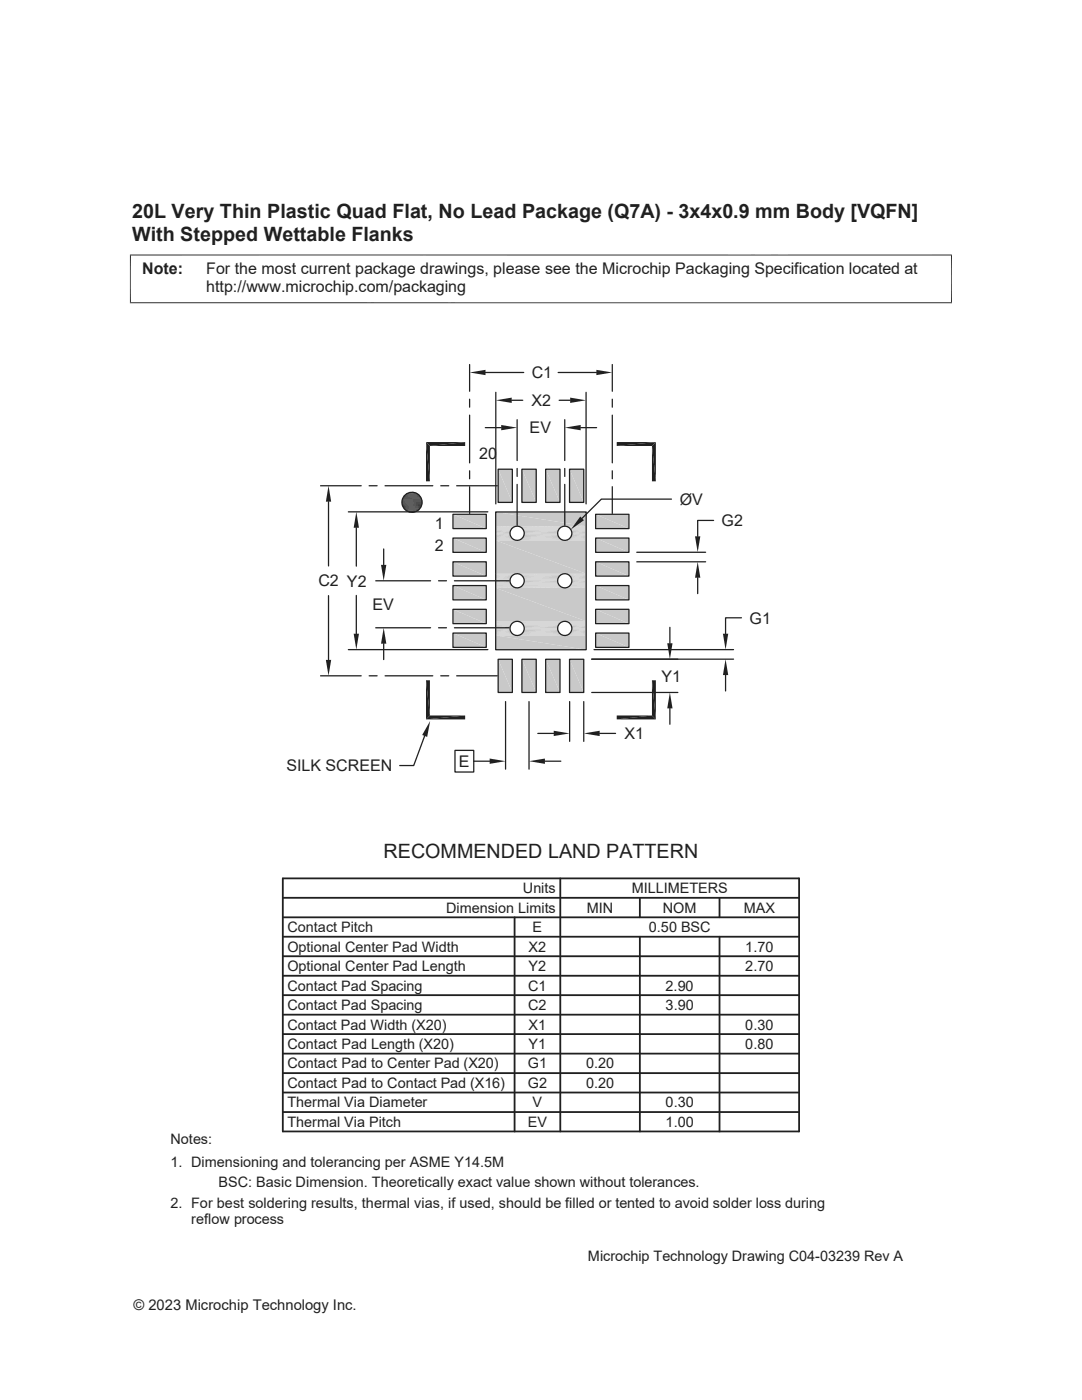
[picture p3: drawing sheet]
<svg xmlns="http://www.w3.org/2000/svg" width="216mm" height="279mm" viewBox="0 0 216 279" stroke-linecap="round" stroke-linejoin="round" font-family="sans-serif">
<g fill="#c8c9cb">
<path d="M98.9 102.2l18.1 2.8h-18.1z"/>
<path d="M98.9 102.2h18.1v2.8z"/>
</g>
<g fill="none" stroke="#c8c9cb" stroke-width=".2">
<path d="M98.9 105.1h4.2M98.9 105.1h3.9M98.9 105.2h3.7M98.9 105.4h3.4M98.9 107.5h3.4M98.9 107.6h3.7M98.9 107.8h3.9M98.9 107.8h4.2M103.3 107.8h9.3M103.3 105.1h9.3M103.6 105.1h8.7M103.6 107.8h8.7"/>
<path d="M103.8 105.2h8.3M103.8 107.6h8.3M104.1 105.4h7.7M104.1 107.5h7.7M112.8 105.1h4.2M112.8 107.8h4.2M113.1 105.1h3.9M113.1 107.8h3.9M113.3 105.2h3.7M113.3 107.6h3.7M113.5 105.4h3.5M113.5 107.5h3.5"/>
</g>
<path d="M98.9 105.6h3.3M98.9 107.3h3.3M104.2 107.3h7.4M104.2 105.6h7.4M113.7 107.3h3.3M113.7 105.6h3.3" fill="none" stroke="#c8c9cb" stroke-width=".21"/>
<path d="M98.9 105.8h3.1M98.9 107.1h3.1M104.4 105.8h7.1M104.4 107.1h7.1M113.9 105.8h3.1M113.9 107.1h3.1" fill="none" stroke="#c8c9cb" stroke-width=".23"/>
<path d="M98.9 106h3M98.9 106.3h2.9M98.9 106.8h3M104.5 106.8h6.9M104.5 106h6.9M104.6 106.3h6.7M114 106.8h3M114 106h3M114.1 106.3h2.9" fill="none" stroke="#c8c9cb" stroke-width=".25"/>
<path d="M98.9 106.6h2.9M104.6 106.6h6.7M114.1 106.6h2.9" fill="none" stroke="#c8c9cb" stroke-width=".28"/>
<g fill="#c8c9cb">
<path d="M98.9 107.8l18.1 6.7h-18.1z"/>
<path d="M98.9 107.8h18.1v6.7z"/>
</g>
<g fill="none" stroke="#c8c9cb" stroke-width=".2">
<path d="M98.9 114.5h4.2M98.9 114.6h3.9M98.9 114.7h3.7M98.9 114.9h3.4M98.9 117h3.4M98.9 117.1h3.7M98.9 117.2h3.9M98.9 117.3h4.2M103.3 117.3h9.3M103.3 114.5h9.3M103.6 114.6h8.7M103.6 117.2h8.7"/>
<path d="M103.8 114.7h8.3M103.8 117.1h8.3M104.1 114.9h7.7M104.1 117h7.7M112.8 114.5h4.2M112.8 117.3h4.2M113.1 114.6h3.9M113.1 117.2h3.9M113.3 114.7h3.7M113.3 117.1h3.7M113.5 114.9h3.5M113.5 117h3.5"/>
</g>
<path d="M98.9 115.1h3.3M98.9 116.8h3.3M104.2 116.8h7.4M104.2 115.1h7.4M113.7 116.8h3.3M113.7 115.1h3.3" fill="none" stroke="#c8c9cb" stroke-width=".21"/>
<path d="M98.9 115.3h3.1M98.9 116.6h3.1M104.4 115.3h7.1M104.4 116.6h7.1M113.9 115.3h3.1M113.9 116.6h3.1" fill="none" stroke="#c8c9cb" stroke-width=".23"/>
<path d="M98.9 115.5h3M98.9 115.8h2.9M98.9 116.3h3M104.5 116.3h6.9M104.5 115.5h6.9M104.6 115.8h6.7M114 116.3h3M114 115.5h3M114.1 115.8h2.9" fill="none" stroke="#c8c9cb" stroke-width=".25"/>
<path d="M98.9 116h2.9M104.6 116h6.7M114.1 116h2.9" fill="none" stroke="#c8c9cb" stroke-width=".28"/>
<g fill="#c8c9cb">
<path d="M98.9 117.3l18.1 6.7h-18.1z"/>
<path d="M98.9 117.3h18.1v6.7z"/>
</g>
<g fill="none" stroke="#c8c9cb" stroke-width=".2">
<path d="M98.9 124h4.2M98.9 124.1h3.9M98.9 124.2h3.7M98.9 124.4h3.4M98.9 126.5h3.4M98.9 126.6h3.7M98.9 126.7h3.9M98.9 126.8h4.2M103.3 126.8h9.3M103.3 124h9.3M103.6 124.1h8.7M103.6 126.7h8.7"/>
<path d="M103.8 124.2h8.3M103.8 126.6h8.3M104.1 124.4h7.7M104.1 126.5h7.7M112.8 124h4.2M112.8 126.8h4.2M113.1 124.1h3.9M113.1 126.7h3.9M113.3 124.2h3.7M113.3 126.6h3.7M113.5 124.4h3.5M113.5 126.5h3.5"/>
</g>
<path d="M98.9 124.5h3.3M98.9 126.3h3.3M104.2 126.3h7.4M104.2 124.5h7.4M113.7 126.3h3.3M113.7 124.5h3.3" fill="none" stroke="#c8c9cb" stroke-width=".21"/>
<path d="M98.9 124.8h3.1M98.9 126h3.1M104.4 124.8h7.1M104.4 126h7.1M113.9 124.8h3.1M113.9 126h3.1" fill="none" stroke="#c8c9cb" stroke-width=".23"/>
<path d="M98.9 125h3M98.9 125.5h2.9M98.9 125.8h3M104.5 125.8h6.9M104.5 125h6.9M104.6 125.5h6.7M114 125.8h3M114 125h3M114.1 125.5h2.9" fill="none" stroke="#c8c9cb" stroke-width=".25"/>
<path d="M98.9 125.3h2.9M104.6 125.3h6.7M114.1 125.3h2.9" fill="none" stroke="#c8c9cb" stroke-width=".28"/>
<g fill="#c8c9cb">
<path d="M98.9 126.8l18.1 2.9h-18.1z"/>
<path d="M98.9 126.8h18.1v2.9z"/>
<path d="M113.6 93.6l2.9 6.7h-2.9z"/>
<path d="M113.6 93.6h2.9v6.7z"/>
<path d="M108.9 93.6l2.8 6.7h-2.8z"/>
<path d="M108.9 93.6h2.8v6.7z"/>
<path d="M104.1 93.6l2.9 6.7h-2.9z"/>
<path d="M104.1 93.6h2.9v6.7z"/>
<path d="M99.4 93.6l2.8 6.7h-2.8z"/>
<path d="M99.4 93.6h2.8v6.7z"/>
<path d="M118.9 102.6l6.6 2.9h-6.6z"/>
<path d="M118.9 102.6h6.6v2.9z"/>
<path d="M90.4 102.6l6.6 2.9h-6.6z"/>
<path d="M90.4 102.6h6.6v2.9z"/>
<path d="M118.9 107.4l6.6 2.8h-6.6z"/>
<path d="M118.9 107.4h6.6v2.8z"/>
<path d="M90.4 107.4l6.6 2.8h-6.6z"/>
<path d="M90.4 107.4h6.6v2.8z"/>
<path d="M118.9 112.1l6.6 2.9h-6.6z"/>
<path d="M118.9 112.1h6.6v2.9z"/>
<path d="M90.4 112.1l6.6 2.9h-6.6z"/>
<path d="M90.4 112.1h6.6v2.9z"/>
<path d="M118.9 116.9l6.6 2.8h-6.6z"/>
<path d="M118.9 116.9h6.6v2.8z"/>
<path d="M90.4 116.9l6.6 2.8h-6.6z"/>
<path d="M90.4 116.9h6.6v2.8z"/>
<path d="M118.9 121.6l6.6 2.9h-6.6z"/>
<path d="M118.9 121.6h6.6v2.9z"/>
<path d="M90.4 121.6l6.6 2.9h-6.6z"/>
<path d="M90.4 121.6h6.6v2.9z"/>
<path d="M118.9 126.3l6.6 2.9h-6.6z"/>
<path d="M118.9 126.3h6.6v2.9z"/>
<path d="M90.4 126.3l6.6 2.9h-6.6z"/>
<path d="M90.4 126.3h6.6v2.9z"/>
<path d="M113.6 131.6l2.9 6.6h-2.9z"/>
<path d="M113.6 131.6h2.9v6.6z"/>
<path d="M108.9 131.6l2.8 6.6h-2.8z"/>
<path d="M108.9 131.6h2.8v6.6z"/>
<path d="M104.1 131.6l2.9 6.6h-2.9z"/>
<path d="M104.1 131.6h2.9v6.6z"/>
<path d="M99.4 131.6l2.8 6.6h-2.8z"/>
<path d="M99.4 131.6h2.8v6.6z"/>
</g>
<g fill="none" stroke="#231f20" stroke-width=".25">
<path d="M99.4 93.6h2.8v6.7h-2.8zM104.1 93.6h2.9v6.7h-2.9zM108.9 93.6h2.8v6.7h-2.8zM113.6 93.6h2.9v6.7h-2.9zM90.4 116.9h6.6v2.8h-6.6zM90.4 112.1h6.6v2.9h-6.6zM90.4 107.4h6.6v2.8h-6.6zM90.4 102.6h6.6v2.9h-6.6zM98.9 102.2h18.1v27.5h-18.1zM118.9 116.9h6.6v2.8h-6.6zM118.9 112.1h6.6v2.9h-6.6zM118.9 107.4h6.6v2.8h-6.6z"/>
<path d="M118.9 102.6h6.6v2.9h-6.6zM90.4 126.3h6.6v2.9h-6.6zM90.4 121.6h6.6v2.9h-6.6zM99.4 131.6h2.8v6.6h-2.8zM104.1 131.6h2.9v6.6h-2.9zM108.9 131.6h2.8v6.6h-2.8zM113.6 131.6h2.9v6.6h-2.9zM118.9 126.3h6.6v2.9h-6.6zM118.9 121.6h6.6v2.9h-6.6z"/>
<circle cx="103.2" cy="106.4" r="1.42"/>
<circle cx="103.2" cy="115.9" r="1.42"/>
<circle cx="112.7" cy="115.9" r="1.42"/>
<circle cx="112.7" cy="106.4" r="1.42"/>
<circle cx="103.2" cy="125.4" r="1.42"/>
<circle cx="112.7" cy="125.4" r="1.42"/>
</g>
<g fill="none" stroke="#231f20" stroke-width=".36">
<path d="M56.4 179.2h103M111.8 175.3v50.5M127.7 179.2v3.9M143.6 179.2v3.9M56.4 183.1h103M56.4 190.8h103M56.4 186.9h103M56.4 194.7h103M102.7 183.1v42.7M127.7 186.9v38.9M143.6 186.9v38.9M56.4 202.5h103"/>
<path d="M56.4 206.4h103M56.4 218h103M56.4 225.8v-50.5h103v50.5"/>
</g>
<g fill="#231f20">
<path d="M130.1 135.8h.8v7.8z"/>
<path d="M130.1 135.8l.8 7.8-.8-.8z"/>
<path d="M123.1 143.6l7-.8 .8 .8z"/>
<path d="M123.1 142.8h7l-7 .8z"/>
<path d="M85 143.6l7.8-.8v.8z"/>
<path d="M85.8 142.8h7l-7.8 .8z"/>
<path d="M85 135.8l.8 7-.8 .8z"/>
<path d="M85 135.8h.8v7z"/>
<path d="M85 88.2l.8 7.9h-.8z"/>
<path d="M85 88.2l.8 .8v7.1z"/>
<path d="M85 88.2h7.8l-7 .8z"/>
<path d="M85.8 89l7-.8v.8z"/>
<path d="M123.1 88.2h7.8l-7.8 .8z"/>
<path d="M123.1 89l7.8-.8-.8 .8z"/>
<path d="M130.1 89l.8-.8v7.9z"/>
<path d="M130.1 89l.8 7.1h-.8z"/>
<path d="M85.8 143.9l-.6 3.2-1-.4z"/>
</g>
<g fill="none" stroke="#231f20" stroke-width=".25">
<path d="M93.7 72.8v5.3M93.7 79.7v1.6M96.9 74.3h7.6M111.4 74.3h7.6M122.2 72.8v5.3M122.2 79.7v1.6M93.7 82.8v9.6M93.7 94v1.5M93.7 97.1v5.4M122.2 82.8v9.6M122.2 94v1.5M122.2 97.1v5.4"/>
<path d="M84.7 146.9l-2.2 5.9h-2.7"/>
</g>
<g fill="#231f20">
<path d="M93.7 74.3l3.2-.5v1.1z"/>
<path d="M119 73.8l3.2 .5-3.2 .6z"/>
</g>
<path d="M64 96.9h8.1M73.7 96.9h1.5M76.8 96.9h9.6M87.9 96.9h1.6M91.1 96.9h8.1M65.6 100.1v12.8M65.6 118.9v12.8M64 134.9h8.1M73.7 134.9h1.5M76.8 134.9h9.6M87.9 134.9h1.6M91.1 134.9h8.1" fill="none" stroke="#231f20" stroke-width=".25"/>
<g fill="#231f20">
<path d="M65 131.7h1.1l-.5 3.2z"/>
<path d="M65.6 96.9l.5 3.2h-1.1z"/>
</g>
<path d="M94.5 151.9h3.2M100.9 140v13.5M105.6 140v13.5M108.7 151.9h3.2" fill="none" stroke="#231f20" stroke-width=".25"/>
<g fill="#231f20">
<path d="M105.6 151.9l3.1-.5v1z"/>
<path d="M97.7 151.4l3.2 .5-3.2 .5z"/>
</g>
<path d="M90.8 149.8h3.7v4.3h-3.7zM107.3 146.4h3.2M113.7 140v8M116.5 140v8M119.7 146.4h3.1" fill="none" stroke="#231f20" stroke-width=".25"/>
<g fill="#231f20">
<path d="M110.5 145.8l3.2 .6-3.2 .5z"/>
<path d="M116.5 146.4l3.2-.6v1.1z"/>
</g>
<path d="M118.1 138.2h17.2M118.1 131.6h17.2M133.7 125.2v3.2M133.7 141.4v3.1" fill="none" stroke="#231f20" stroke-width=".25"/>
<g fill="#231f20">
<path d="M133.7 138.2l.5 3.2h-1.1z"/>
<path d="M133.1 128.4h1.1l-.5 3.2z"/>
</g>
<path d="M118.1 131.6h28.3M118.5 129.6h27.9M144.8 134.7v3.2M148 123.3h-3.2v3.2" fill="none" stroke="#231f20" stroke-width=".25"/>
<g fill="#231f20">
<path d="M144.8 131.6l.5 3.1h-1z"/>
<path d="M144.3 126.5h1l-.5 3.1z"/>
</g>
<path d="M69.5 102.2h27.8M71.1 105.3v7.7M71.1 118.8v7.7M69.5 129.6h27.8" fill="none" stroke="#231f20" stroke-width=".25"/>
<g fill="#231f20">
<path d="M70.6 126.5h1l-.5 3.1z"/>
<path d="M71.1 102.2l.5 3.1h-1z"/>
</g>
<path d="M98.9 78.3v22.3M102.1 79.9h2.2M111.6 79.9h2.2M116.9 78.3v22.3" fill="none" stroke="#231f20" stroke-width=".25"/>
<g fill="#231f20">
<path d="M98.9 79.9l3.2-.5v1z"/>
<path d="M113.8 79.4l3.1 .5-3.1 .5z"/>
</g>
<path d="M56.4 198.6h103M56.4 210.3h103M56.4 225.8h103M56.4 221.9h103" fill="none" stroke="#231f20" stroke-width=".36"/>
<path d="M115.8 103.1l.7 .7-2.6 1.9z" fill="#231f20"/>
<path d="M134 99.6h-14l-3.9 3.8M75 115.9h10.9M76.6 109.6v3.1M87.5 115.9h1.6M90.7 115.9h10.9M75 125.3h10.9M76.6 128.5v3.1M87.5 125.3h1.6M90.7 125.3h10.9" fill="none" stroke="#231f20" stroke-width=".25"/>
<g fill="#231f20">
<path d="M76 112.7h1.1l-.5 3.2z"/>
<path d="M76.6 125.3l.5 3.2h-1.1z"/>
</g>
<path d="M96.8 85.3h3.2M103.2 83.8v8.1M103.2 93.5v1.6M103.2 96.7v8.1M112.7 83.8v8.1M112.7 93.5v1.6M112.7 96.7v8.1M115.9 85.3h3.1" fill="none" stroke="#231f20" stroke-width=".25"/>
<g fill="#231f20">
<path d="M112.7 85.3l3.2-.5v1.1z"/>
<path d="M100 84.8l3.2 .5-3.2 .6z"/>
</g>
<path d="M26 50.8v9.7M189.9 50.8v9.7M190 50.9h-164.1M25.9 60.4h164.1" fill="none" stroke="#231f20" stroke-width=".2"/>
<g fill="#231f20">
<path d="M81.9 98.2h.5z"/>
<path d="M81.8 98.3h.9z"/>
<path d="M81.9 98.2l.8 .1z"/>
<path d="M81.6 98.3h1.2z"/>
<path d="M81.8 98.3h1z"/>
<path d="M81.4 98.4h1.7z"/>
<path d="M81.6 98.3l1.5 .1z"/>
</g>
<path d="M81.2 98.4h2" fill="none" stroke="#231f20" stroke-width=".2"/>
<path d="M81.4 98.4l1.8 .1z" fill="#231f20"/>
<g fill="none" stroke="#231f20" stroke-width=".2">
<path d="M80.2 100h4M80.2 99.8h4M80.3 99.6h3.9M80.3 99.4h3.8M80.4 99.2h3.6M80.5 99.1h3.4M80.6 98.9h3.2M80.8 98.8h2.9M80.9 98.7h2.6M81 98.5h2.4M80.2 100.2h4M80.2 100.3h4"/>
<path d="M80.2 100.5h4M80.2 100.7h4M80.3 100.9h3.9M80.3 101.1h3.8M80.4 101.3h3.6M80.5 101.4h3.4M80.6 101.6h3.2M80.8 101.7h2.9M80.9 101.8h2.6M81 101.9h2.4"/>
</g>
<path d="M81.2 102l1.9 .1z" fill="#231f20"/>
<path d="M81.2 102.1h2" fill="none" stroke="#231f20" stroke-width=".2"/>
<g fill="#231f20">
<path d="M81.4 102.1l1.4 .1z"/>
<path d="M81.4 102.1h1.7z"/>
<path d="M81.6 102.2h1.1z"/>
<path d="M81.6 102.2h1.2z"/>
<path d="M81.9 102.3h.5z"/>
<path d="M81.8 102.2l.6 .1z"/>
<path d="M81.8 102.2h.9z"/>
</g>
<g fill="none" stroke="#231f20" stroke-width=".25">
<path d="M127.1 112.1h13.7M127.1 110.2h13.7M139.2 115.3v3.2M142.4 103.9h-3.2v3.1"/>
<circle cx="82.2" cy="100.2" r="2.01"/>
</g>
<g fill="#231f20">
<path d="M139.2 112.1l.5 3.2h-1z"/>
<path d="M138.7 107h1l-.5 3.2z"/>
</g>
<path d="M56.4 214.2h103" fill="none" stroke="#231f20" stroke-width=".36"/>
<g font-size="3.9" fill="#231f20">
<text x="26.4" y="43.5">20L Very Thin Plastic Quad Flat, No Lead Package (Q7A) - 3x4x0.9 mm Body [VQFN]</text>
<text x="26.4" y="48.1">With Stepped Wettable Flanks</text>
<text x="76.5" y="171.2">RECOMMENDED LAND PATTERN</text>
</g>
<g font-size="3.2" fill="#231f20">
<text x="28.4" y="54.7">Note:</text>
<text x="41.1" y="58.3">http://www.microchip.com/packaging</text>
<text x="41.1" y="54.7">For the most current package drawings, please see the Microchip Packaging Specification located at</text>
<text x="106.1" y="75.5">C1</text>
<text x="106.1" y="81">X2</text>
<text x="105.7" y="86.5">EV</text>
<text x="95.6" y="91.5">20</text>
<text x="135.6" y="100.8">ØV</text>
<text x="86.8" y="105.6">1</text>
<text x="144" y="105">G2</text>
<text x="86.8" y="109.9">2</text>
<text x="63.5" y="117">C2 Y2</text>
<text x="74.3" y="121.7">EV</text>
<text x="149.6" y="124.4">G1</text>
<text x="132" y="136">Y1</text>
<text x="124.6" y="147.5">X1</text>
<text x="57.2" y="153.9">SILK SCREEN</text>
<text x="91.5" y="153.1">E</text>
</g>
<g font-size="2.9" fill="#231f20">
<text x="104.3" y="178.3">Units</text>
<text x="126" y="178.3">MILLIMETERS</text>
<text x="89" y="182.2">Dimension Limits</text>
<text x="117.1" y="182.2">MIN</text>
<text x="132.3" y="182.2">NOM</text>
<text x="148.4" y="182.2">MAX</text>
<text x="57.3" y="189.9">Optional Center Pad Width</text>
<text x="57.3" y="186">Contact Pitch</text>
<text x="105.5" y="189.9">X2</text>
<text x="106.3" y="186">E</text>
<text x="129.5" y="186">0.50 BSC</text>
<text x="148.7" y="189.9">1.70</text>
<text x="57.3" y="193.8">Optional Center Pad Length</text>
<text x="57.3" y="197.7">Contact Pad Spacing</text>
<text x="105.4" y="197.7">C1</text>
<text x="105.5" y="193.8">Y2</text>
<text x="132.8" y="197.7">2.90</text>
<text x="148.7" y="193.8">2.70</text>
<text x="57.3" y="201.6">Contact Pad Spacing</text>
<text x="105.4" y="201.6">C2</text>
<text x="132.8" y="201.6">3.90</text>
<text x="57.3" y="209.4">Contact Pad Length (X20)</text>
<text x="57.3" y="205.5">Contact Pad Width (X20)</text>
<text x="105.5" y="209.4">Y1</text>
<text x="105.5" y="205.5">X1</text>
<text x="148.7" y="209.4">0.80</text>
<text x="148.7" y="205.5">0.30</text>
<text x="57.3" y="213.2">Contact Pad to Center Pad (X20)</text>
<text x="105.3" y="213.2">G1</text>
<text x="116.9" y="213.2">0.20</text>
<text x="57.3" y="221">Thermal Via Diameter</text>
<text x="57.3" y="217.1">Contact Pad to Contact Pad (X16)</text>
<text x="105.3" y="217.1">G2</text>
<text x="106.3" y="221">V</text>
<text x="116.9" y="217.1">0.20</text>
<text x="132.8" y="221">0.30</text>
<text x="57.3" y="224.9">Thermal Via Pitch</text>
<text x="105.3" y="224.9">EV</text>
<text x="132.8" y="224.9">1.00</text>
<text x="34" y="228.3">Notes:</text>
<text x="34" y="232.9">1. Dimensioning and tolerancing per ASME Y14.5M</text>
<text x="43.6" y="237">BSC: Basic Dimension. Theoretically exact value shown without tolerances.</text>
<text x="34" y="241">2. For best soldering results, thermal vias, if used, should be filled or tented to avoid solder loss during</text>
<text x="38.1" y="244.3">reflow process</text>
<text x="117.3" y="251.7">Microchip Technology Drawing C04-03239 Rev A</text>
<text x="26.6" y="261.3">© 2023 Microchip Technology Inc.</text>
</g>
</svg>
